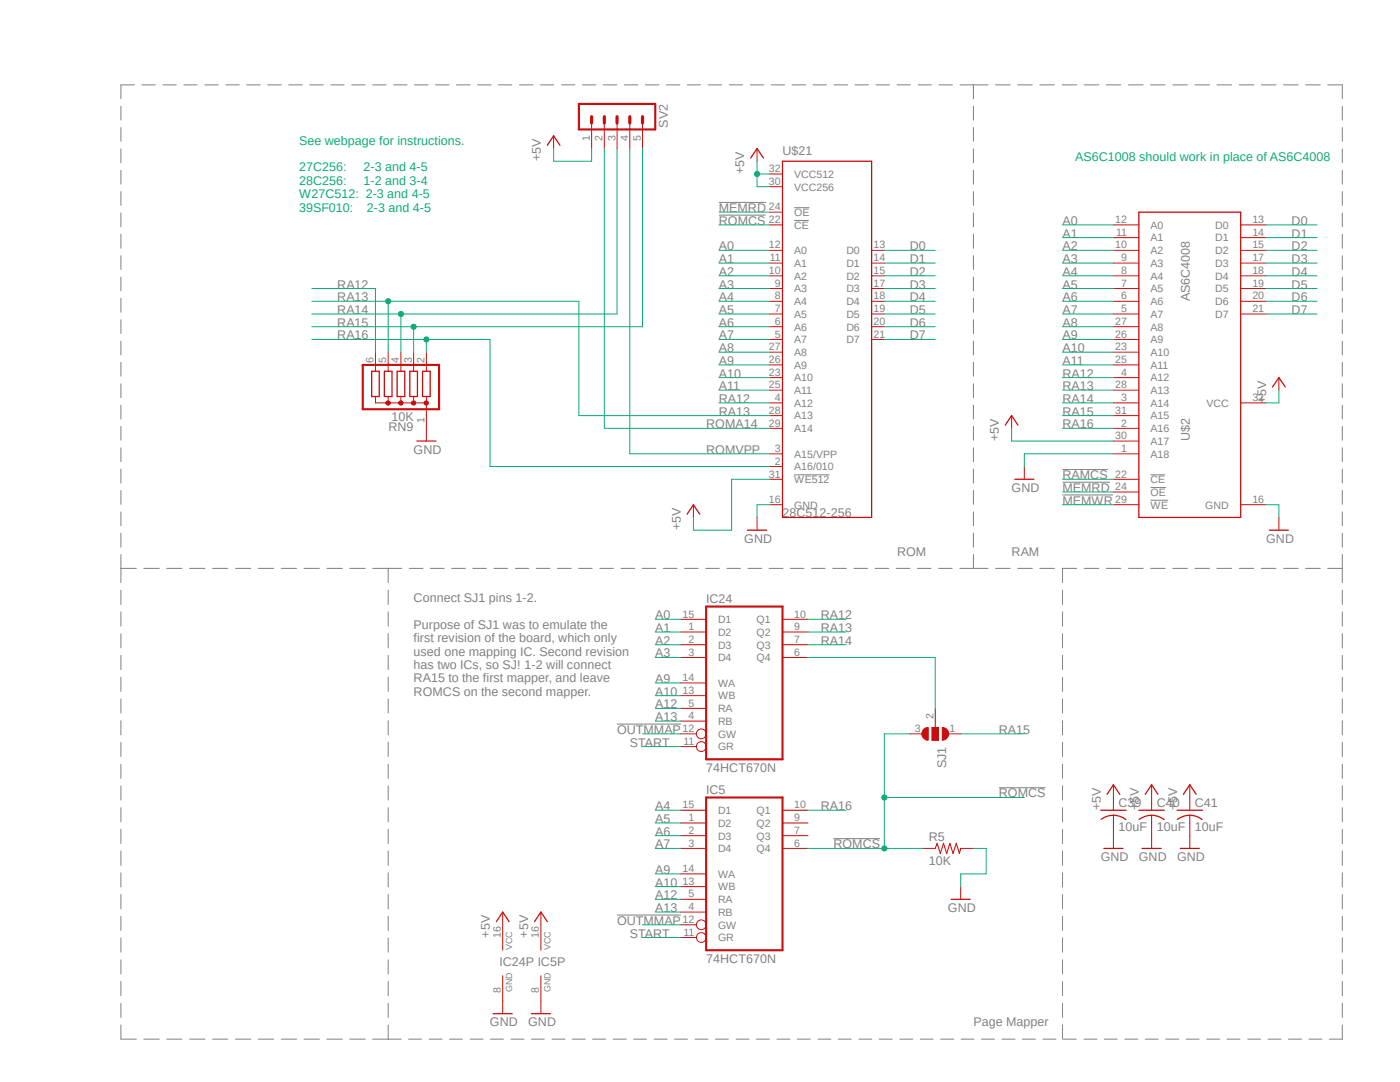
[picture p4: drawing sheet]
<svg xmlns="http://www.w3.org/2000/svg" width="279mm" height="216mm" viewBox="0 0 279 216" stroke-linecap="round" stroke-linejoin="round" font-family="sans-serif">
<path d="M24 16.8l244.1 190.7M268.1 16.8l-244.1 190.7" fill="none" stroke="#fff" stroke-width=".2"/>
<g fill="none" stroke="#808080" stroke-width=".2">
<path d="M26.8 16.9h-2.7v2.8M28.3 16.9h2.7M32.5 16.9h2.7M36.7 16.9h2.7M40.9 16.9h2.7M45.1 16.9h2.7M49.2 16.9h2.7M53.4 16.9h2.7M57.6 16.9h2.7M61.8 16.9h2.7M66 16.9h2.7M70.2 16.9h2.7"/>
<path d="M74.4 16.9h2.6M78.6 16.9h2.6M82.7 16.9h2.7M86.9 16.9h2.7M91.1 16.9h2.7M95.3 16.9h2.7M99.5 16.9h2.7M103.7 16.9h2.6M107.9 16.9h2.6M112.1 16.9h2.6M116.2 16.9h2.7M120.4 16.9h2.7"/>
<path d="M124.6 16.9h2.7M128.8 16.9h2.7M133 16.9h2.7M137.2 16.9h2.6M141.4 16.9h2.6M145.5 16.9h2.7M149.7 16.9h2.7M153.9 16.9h2.7M158.1 16.9h2.7M162.3 16.9h2.7M166.5 16.9h2.7M170.6 16.9h2.8"/>
<path d="M174.8 16.9h2.7M179 16.9h2.7M183.2 16.9h2.7M187.4 16.9h2.7M191.6 16.9h5.6M194.3 16.9v2.8M198.7 16.9h2.9M203.1 16.9h2.9M207.5 16.9h2.9M212 16.9h2.9M216.4 16.9h2.9M220.8 16.9h2.9"/>
<path d="M225.2 16.9h2.9M229.6 16.9h2.9M234.1 16.9h2.9M238.5 16.9h2.9M242.9 16.9h2.9M247.3 16.9h2.9M251.7 16.9h2.9M256.2 16.9h2.9M260.6 16.9h2.9M265 16.9h2.9v2.8M24.1 21.2v2.8M24.1 25.4v2.8"/>
<path d="M24.1 29.7v2.8M24.1 34v2.7M24.1 38.2v2.8M194.3 21.2v2.8M194.3 25.4v2.8M194.3 29.7v2.8M194.3 34v2.7M194.3 38.2v2.8M267.9 21.2v2.8M267.9 25.4v2.8M267.9 29.7v2.8M267.9 34v2.7"/>
<path d="M267.9 38.2v2.8M24.1 42.5v2.8M24.1 46.7v2.8M24.1 51v2.8M24.1 55.3v2.7M24.1 59.5v2.8M143.5 42.9h9.3M143.5 40.4h9.4M158.5 44h2.9M158.5 41.4h3M194.3 42.5v2.8M194.3 46.7v2.8"/>
<path d="M194.3 51v2.8M194.3 55.3v2.7M194.3 59.5v2.8M267.9 42.5v2.8M267.9 46.7v2.8M267.9 51v2.8M267.9 55.3v2.7M267.9 59.5v2.8M24.1 63.8v2.7M24.1 68.1v2.7M24.1 72.3v2.8M24.1 76.6v2.7"/>
<path d="M194.3 63.8v2.7M194.3 68.1v2.7M194.3 72.3v2.8M194.3 76.6v2.7M267.9 63.8v2.7M267.9 68.1v2.7M267.9 72.3v2.8M267.9 76.6v2.7M24.1 80.9v2.7M24.1 85.1v2.7M24.1 89.4v2.7M24.1 93.6v2.8"/>
<path d="M24.1 97.9v2.7M158.5 94.7h7.1M194.3 80.9v2.7M194.3 85.1v2.7M194.3 89.4v2.7M194.3 93.6v2.8M194.3 97.9v2.7M212 93.7h9.1M212 96.2h9.5M212 98.8h10.1M229.6 94.7h2.9M229.6 97.3h3.1"/>
<path d="M229.6 99.8h3.5M267.9 80.9v2.7M267.9 85.1v2.7M267.9 89.4v2.7M267.9 93.6v2.8M267.9 97.9v2.7M24.1 102.2v2.7M24.1 106.4v2.8M24.1 110.7v5.5M24.1 117.8v2.8M24.1 113.4h3.1M28.7 113.4h3.1"/>
<path d="M33.3 113.4h3M37.8 113.4h3.1M42.4 113.4h3.1M47 113.4h3M51.6 113.4h3M56.1 113.4h3.1M60.7 113.4h3.1M65.2 113.4h3.1M69.8 113.4h3.1M74.4 113.4h5.8M77.5 113.4v2.8M77.5 117.8v2.8"/>
<path d="M81.7 113.4h2.7M85.9 113.4h2.7M90.1 113.4h2.8M94.4 113.4h2.7M98.6 113.4h2.7M102.8 113.4h2.7M107 113.4h2.8M111.3 113.4h2.7M115.5 113.4h2.7M119.7 113.4h2.7M124 113.4h2.7M128.1 113.4h2.8"/>
<path d="M132.4 113.4h2.7M136.6 113.4h2.7M140.8 113.4h2.8M145.1 113.4h2.7M149.3 113.4h2.7M153.5 113.4h2.8M157.7 113.4h2.7M162 113.4h2.7M166.2 113.4h2.7M170.4 113.4h2.7M174.6 113.4h2.8M178.9 113.4h2.7"/>
<path d="M183.1 113.4h2.7M187.3 113.4h2.7M191.6 113.4h5.6M194.3 102.2v2.7M194.3 106.4v2.8M194.3 110.7v2.7M198.7 113.4h2.9M203.1 113.4h2.9M207.5 113.4h2.9M212 113.4h2.9M212 113.4v2.8M212 117.8v2.8"/>
<path d="M216.4 113.4h2.9M220.8 113.4h2.9M225.2 113.4h2.9M229.6 113.4h2.9M234.1 113.4h2.9M238.5 113.4h2.9M242.9 113.4h2.9M247.3 113.4h2.9M251.7 113.4h2.9M256.2 113.4h2.9M260.6 113.4h2.9M265 113.4h2.9"/>
<path d="M267.9 102.2v2.7M267.9 106.4v2.8M267.9 110.7v5.5M267.9 117.8v2.8M24.1 122.1v2.8M24.1 126.4v2.9M24.1 130.8v2.8M24.1 135.1v2.9M24.1 139.4v2.9M77.5 122.1v2.8M77.5 126.4v2.9M77.5 130.8v2.8"/>
<path d="M77.5 135.1v2.9M77.5 139.4v2.9M212 122.1v2.8M212 126.4v2.9M212 130.8v2.8M212 135.1v2.9M212 139.4v2.9M267.9 122.1v2.8M267.9 126.4v2.9M267.9 130.8v2.8M267.9 135.1v2.9M267.9 139.4v2.9"/>
<path d="M24.1 143.8v2.8M24.1 148.1v2.9M24.1 152.5v2.8M24.1 156.8v2.8M77.5 143.8v2.8M77.5 148.1v2.9M77.5 152.5v2.8M77.5 156.8v2.8M123.1 144.5h12.8M199.3 157.2h9.4M212 143.8v2.8M212 148.1v2.9"/>
<path d="M212 152.5v2.8M212 156.8v2.8M267.9 143.8v2.8M267.9 148.1v2.9M267.9 152.5v2.8M267.9 156.8v2.8M24.1 161.2v2.8M24.1 165.5v2.8M24.1 169.8v2.9M24.1 174.2v2.8M24.1 178.5v2.9M77.5 161.2v2.8"/>
<path d="M77.5 165.5v2.8M77.5 169.8v2.9M77.5 174.2v2.8M77.5 178.5v2.9M166.3 167.3h9.3M212 161.2v2.8M212 165.5v2.8M212 169.8v2.9M212 174.2v2.8M212 178.5v2.9M267.9 161.2v2.8M267.9 165.5v2.8"/>
<path d="M267.9 169.8v2.9M267.9 174.2v2.8M267.9 178.5v2.9M24.1 182.8v2.9M24.1 187.2v2.8M24.1 191.5v2.9M24.1 195.8v2.9M77.5 182.8v2.9M77.5 187.2v2.8M77.5 191.5v2.9M77.5 195.8v2.9M123.1 182.6h12.8"/>
<path d="M212 182.8v2.9M212 187.2v2.8M212 191.5v2.9M212 195.8v2.9M267.9 182.8v2.9M267.9 187.2v2.8M267.9 191.5v2.9M267.9 195.8v2.9M24.1 204.5v2.8h3.1M24.1 200.2v2.8M28.7 207.3h3.1M33.3 207.3h3"/>
<path d="M37.8 207.3h3.1M42.4 207.3h3.1M47 207.3h3M51.6 207.3h3M56.1 207.3h3.1M60.7 207.3h3.1M65.2 207.3h3.1M69.8 207.3h3.1M74.4 207.3h5.7M77.5 200.2v2.8M77.5 204.5v2.8M81.5 207.3h2.6"/>
<path d="M85.6 207.3h2.6M89.7 207.3h2.6M93.8 207.3h2.6M97.9 207.3h2.6M102 207.3h2.6M106 207.3h2.6M110.2 207.3h2.5M114.2 207.3h2.6M118.3 207.3h2.6M122.4 207.3h2.6M126.4 207.3h2.6M130.6 207.3h2.5"/>
<path d="M134.6 207.3h2.6M138.7 207.3h2.6M142.8 207.3h2.6M146.9 207.3h2.6M151 207.3h2.5M155.1 207.3h2.5M159.1 207.3h2.6M163.2 207.3h2.6M167.3 207.3h2.6M171.4 207.3h2.6M175.5 207.3h2.6M179.6 207.3h2.6"/>
<path d="M183.6 207.3h2.6M187.7 207.3h2.6M191.8 207.3h2.6M195.9 207.3h2.6M200 207.3h2.6M204 207.3h2.6M208.2 207.3h2.5M212 200.2v2.8M212 204.5v2.8M212.2 207.3h2.6M216.3 207.3h2.6M220.4 207.3h2.6"/>
<path d="M224.5 207.3h2.6M228.6 207.3h2.5M232.7 207.3h2.5M236.7 207.3h2.6M240.8 207.3h2.6M244.9 207.3h2.6M249 207.3h2.6M253.1 207.3h2.6M257.1 207.3h2.7M261.2 207.3h2.6M267.9 204.5v2.8h-2.6M267.9 200.2v2.8"/>
</g>
<g fill="none" stroke="#c90d0c" stroke-width=".2">
<path d="M110.5 27.1v2.5M118.1 24.6v5M120.6 24.6v5M123.1 24.6v5M125.7 24.6v5M128.2 24.6v5M151.1 29.6v2.6M153.6 34.7h2.6M153.6 37.3h2.6M153.6 44.9h2.6M153.6 50h2.6M153.6 52.5h2.6"/>
<path d="M153.6 55h2.6M153.6 57.6h2.6M153.6 42.3h2.6M173.9 50h2.6M173.9 52.5h2.6M173.9 55h2.6M173.9 57.6h2.6M222.2 44.9h5.1M222.2 47.4h5.1M222.2 50h5.1M222.2 52.5h5.1M222.2 55h5.1"/>
<path d="M222.2 57.6h5.1M247.6 44.9h5.1M247.6 47.4h5.1M247.6 50h5.1M247.6 52.5h5.1M247.6 55h5.1M247.6 57.6h5.1M74.9 79.1v1.3h10.2M74.9 72.8v1.3M77.5 72.8v1.3M77.5 79.1v1.3M80 72.8v1.3"/>
<path d="M80 79.1v1.3M82.5 72.8v1.3M82.5 79.1v1.3M85.1 72.8v1.3M85.1 79.1v3.8M153.6 60.1h2.6M153.6 62.7h2.6M153.6 65.2h2.6M153.6 67.7h2.6M153.6 70.3h2.6M153.6 72.8h2.6M153.6 75.4h2.6"/>
<path d="M153.6 77.9h2.6M173.9 60.1h2.6M173.9 62.7h2.6M173.9 65.2h2.6M173.9 67.7h2.6M222.2 60.1h5.1M222.2 62.7h5.1M222.2 65.2h5.1M222.2 67.7h5.1M222.2 70.3h5.1M222.2 72.8h5.1M222.2 75.4h5.1"/>
<path d="M222.2 77.9h5.1M247.6 60.1h5.1M247.6 62.7h5.1M255.2 75.4v2.5M85.1 85.5v2.5M153.6 80.4h2.6M153.6 82.9h2.6M153.6 85.5h2.6M153.6 90.6h2.6M153.6 95.6h2.6M153.6 93.1h2.6M201.9 82.9v2.6"/>
<path d="M204.4 93.1v2.5M222.2 80.4h5.1M222.2 82.9h5.1M222.2 85.5h5.1M222.2 88h5.1M222.2 90.6h5.1M222.2 95.6h5.1M222.2 98.2h5.1M247.6 80.4h5.1M151.1 103.3v2.5M153.6 100.7h2.6M222.2 100.7h5.1"/>
<path d="M247.6 100.7h5.1M255.2 103.3v2.5M135.8 126.1h5.1M135.8 128.7h5.1M135.8 131.2h5.1M135.8 123.6h5.1M135.8 138.8h5.1M135.8 136.3h5.1M156.2 126.1h5M156.2 128.7h5M156.2 131.2h5M156.2 123.6h5"/>
<path d="M135.8 143.9h5.1M135.8 141.4h5.1M135.8 149h3.2M135.8 146.4h3.2M222.2 156.6v5.1M229.8 156.6v5.1M237.4 156.6v5.1M222.2 162.7v6.6M229.8 162.7v6.6M237.4 162.7v6.6"/>
<circle cx="140" cy="149" r=".98"/>
<circle cx="140" cy="146.4" r=".98"/>
</g>
<g fill="none" stroke="#c90d0c" stroke-width=".25">
<path d="M109.2 29l1.3-1.9 1.3 1.9M149.8 31.5l1.3-1.9 1.3 1.9M156.2 32.2h17.7v71.1h-17.7zM227.3 42.3h20.3v61h-20.3zM74.2 74.1h1.5v5h-1.5zM76.7 74.1h1.5v5h-1.5zM79.2 74.1h1.6v5h-1.6zM81.8 74.1h1.5v5h-1.5zM84.3 74.1h1.6v5h-1.6zM254 77.2l1.2-1.8 1.3 1.8M83.2 88h3.8M200.6 84.8l1.3-1.9 1.3 1.9"/>
<path d="M202.5 95.6h3.8M149.2 105.8h3.8M253.3 105.8h3.8M220.9 158.5l1.3-1.9 1.3 1.9M228.6 158.5l1.2-1.9 1.3 1.9M236.2 158.5l1.2-1.9 1.3 1.9M219.7 161.7h5M220.3 169.3h3.8M222.2 162.6a4.5 4.5 0 0 1 2.5 .9M222.2 162.7a4.1 4.1 0 0 0-2.4 .8M227.3 161.7h5.1M227.9 169.3h3.8"/>
<path d="M229.8 162.6a4.5 4.5 0 0 1 2.5 .9M229.8 162.7a4.4 4.4 0 0 0-2.5 .8M234.9 161.7h5.1M235.5 169.3h3.9M237.4 162.6a4.2 4.2 0 0 1 2.5 .9M237.4 162.7a4.4 4.4 0 0 0-2.5 .8"/>
</g>
<path d="M115.5 20.7h15.3v5.1h-15.3zM72.4 72.8h15.2v8.9h-15.2zM140.9 121h15.3v30.5h-15.3z" fill="none" stroke="#c90d0c" stroke-width=".42"/>
<path d="M118.1 23.3v1.3M120.6 23.3v1.3M123.1 23.3v1.3M125.7 23.3v1.3M128.2 23.3v1.3" fill="none" stroke="#c90d0c" stroke-width=".63"/>
<path d="M77.1 80.1l.4-.1 .3 .1 .1 .3-.1 .3-.3 .2-.4-.2-.1-.3h.5h-.5z" fill-rule="evenodd" fill="#c90d0c"/>
<path d="M77.1 80.1l.4-.1 .3 .1 .1 .3-.1 .3-.3 .2-.4-.2-.1-.3h.5h-.5z" fill="none" stroke="#c90d0c" stroke-width=".2"/>
<path d="M79.7 80.1l.3-.1 .3 .1 .2 .3-.2 .3-.3 .2-.3-.2-.2-.3h.6h-.6z" fill-rule="evenodd" fill="#c90d0c"/>
<path d="M79.7 80.1l.3-.1 .3 .1 .2 .3-.2 .3-.3 .2-.3-.2-.2-.3h.6h-.6z" fill="none" stroke="#c90d0c" stroke-width=".2"/>
<path d="M82.2 80.1l.3-.1 .3 .1 .2 .3-.2 .3-.3 .2-.3-.2-.1-.3h.5h-.5z" fill-rule="evenodd" fill="#c90d0c"/>
<path d="M82.2 80.1l.3-.1 .3 .1 .2 .3-.2 .3-.3 .2-.3-.2-.1-.3h.5h-.5z" fill="none" stroke="#c90d0c" stroke-width=".2"/>
<path d="M84.8 80.1l.3-.1 .3 .1 .1 .3-.1 .3-.3 .2-.3-.2-.2-.3h.5h-.5z" fill-rule="evenodd" fill="#c90d0c"/>
<g fill="none" stroke="#c90d0c" stroke-width=".2">
<path d="M74.9 70.3v2.5M77.5 70.3v2.5M80 70.3v2.5M82.5 70.3v2.5M85.1 70.3v2.5M84.8 80.1l.3-.1 .3 .1 .1 .3-.1 .3-.3 .2-.3-.2-.2-.3h.5h-.5zM85.1 82.9v2.6M138.4 100.7v2.6M135.8 169.3h5.1M135.8 164.2h5.1M135.8 166.8h5.1M135.8 179.5h5.1"/>
<path d="M135.8 161.7h5.1M135.8 176.9h5.1M135.8 174.4h5.1M156.2 169.3h5M156.2 164.2h5M156.2 166.8h5M156.2 161.7h5M184.1 169.3h2.5M191.7 169.3h2.6M191.7 176.9v2.6M100.3 182v7.6M100.3 194.7v7.6"/>
<path d="M107.9 182v7.6M107.9 194.7v7.6M135.8 182h5.1M135.8 187.1h3.2M135.8 184.5h3.2"/>
<circle cx="140" cy="187.1" r=".98"/>
<circle cx="140" cy="184.5" r=".98"/>
</g>
<path d="M186.6 169.3l.4-1 .7 2 .6-2 .6 2 .7-2 .6 2 .6-2 .7 2 .2-1" fill="none" stroke="#c90d0c" stroke-width=".21"/>
<path d="M137.1 102.6l1.3-1.9 1.3 1.9M189.8 179.5h3.8M99.1 183.9l1.2-1.9 1.3 1.9M106.7 183.9l1.2-1.9 1.3 1.9M98.4 202.3h3.8M106 202.3h3.9" fill="none" stroke="#c90d0c" stroke-width=".25"/>
<path d="M140.9 159.1h15.3v30.5h-15.3z" fill="none" stroke="#c90d0c" stroke-width=".42"/>
<path d="M184.4 145.5l.9-.3v2.5a1.27 1.27 0 0 1-1.2-.8 1.27 1.27 0 0 1 .3-1.4z" fill-rule="evenodd" fill="#c90d0c"/>
<path d="M184.4 145.5l.9-.3v2.5a1.27 1.27 0 0 1-1.2-.8 1.27 1.27 0 0 1 .3-1.4z" fill="none" stroke="#c90d0c" stroke-width=".2"/>
<path d="M188 145.2a1.27 1.27 0 0 1 1.3 1.2 1.27 1.27 0 0 1-1.3 1.3z" fill-rule="evenodd" fill="#c90d0c"/>
<path d="M186 145.2h1.3v2.5h-1.3zM186.6 143.9v1.3M188 145.2a1.27 1.27 0 0 1 1.3 1.2 1.27 1.27 0 0 1-1.3 1.3z" fill="none" stroke="#c90d0c" stroke-width=".2"/>
<path d="M186 145.2h1.3v2.5h-1.3z" fill-rule="evenodd" fill="#c90d0c"/>
<path d="M181.6 146.4h2.5M186 145.2h1.3v2.5h-1.3zM186.6 141.4v2.5M189.2 146.4h2.5" fill="none" stroke="#c90d0c" stroke-width=".2"/>
<g fill="none" stroke="#0dab76" stroke-width=".2">
<path d="M120.6 29.6v55.9h33M125.7 29.6v61h27.9M151.1 34.7h2.5M151.1 32.2v5.1h2.5M143.5 50h10.1M143.5 52.5h10.1M143.5 55h10.1M143.5 57.6h10.1M176.5 50h10.1M176.5 52.5h10.1M176.5 55h10.1M176.5 57.6h10.1"/>
<path d="M212 44.9h10.2M212 50h10.2M212 47.4h10.2M212 52.5h10.2M212 55h10.2M212 57.6h10.2M252.7 44.9h10.1M252.7 50h10.1M252.7 47.4h10.1M252.7 52.5h10.1M252.7 55h10.1M252.7 57.6h10.1"/>
<path d="M143.5 60.1h10.1M143.5 62.7h10.1M143.5 65.2h10.1M143.5 67.7h10.1M143.5 70.3h10.1M143.5 72.8h10.1M143.5 75.4h10.1M143.5 77.9h10.1M176.5 60.1h10.1M176.5 62.7h10.1M176.5 65.2h10.1M176.5 67.7h10.1"/>
<path d="M212 60.1h10.2M212 62.7h10.2M212 65.2h10.2M212 67.7h10.2M212 70.3h10.2M212 72.8h10.2M252.7 60.1h10.1M252.7 62.7h10.1M255.2 77.9v2.5h-2.5M201.9 85.5v2.5h20.3M212 95.6h10.2M130.8 123.6h5"/>
<path d="M130.8 126.1h5M130.8 128.7h5M130.8 131.2h5M130.8 136.3h5M130.8 138.8h5M130.8 141.4h5M130.8 161.7h5M130.8 164.2h5M130.8 166.8h5M130.8 169.3h5M130.8 174.4h5M130.8 176.9h5"/>
<path d="M130.8 179.5h5"/>
</g>
<circle cx="151.1" cy="34.7" r=".51" fill="#0dab76"/>
<g fill="none" stroke="#0dab76" stroke-width=".2">
<path d="M110.5 29.6v2.6h7.6v-2.6M143.5 44.9h10.1M153.6 95.6h-7.6v10.2h-7.6v-2.5M222.2 90.6h-17.8v2.5M153.6 100.7h-2.5v2.6M252.7 100.7h2.5v2.6M176.5 159.1v10.2M161.2 169.3h22.9M194.3 169.3h2.5v5.1h-5.1v2.5"/>
<circle cx="151.1" cy="34.7" r=".51"/>
</g>
<circle cx="176.5" cy="169.3" r=".51" fill="#0dab76"/>
<g fill="none" stroke="#0dab76" stroke-width=".2">
<path d="M181.6 146.4h-5.1v12.7h27.9"/>
<circle cx="176.5" cy="169.3" r=".51"/>
</g>
<circle cx="176.5" cy="159.1" r=".51" fill="#0dab76"/>
<g fill="none" stroke="#0dab76" stroke-width=".2">
<path d="M62.2 67.7h35.6v25.4h55.8M85.1 67.7v2.6"/>
<circle cx="176.5" cy="159.1" r=".51"/>
</g>
<circle cx="85.1" cy="67.7" r=".51" fill="#0dab76"/>
<g fill="none" stroke="#0dab76" stroke-width=".2">
<path d="M143.5 42.3h10.1M62.2 60.1h53.3v22.8h38.1M77.5 60.1v10.2M212 85.5h10.2M212 98.2h10.2M212 100.7h10.2M161.2 161.7h7.7"/>
<circle cx="85.1" cy="67.7" r=".51"/>
</g>
<circle cx="77.5" cy="60.1" r=".51" fill="#0dab76"/>
<g fill="none" stroke="#0dab76" stroke-width=".2">
<path d="M123.1 29.6v33.1h-60.9M80 62.7v7.6M212 77.9h10.2M212 80.4h10.2M161.2 126.1h7.7"/>
<circle cx="77.5" cy="60.1" r=".51"/>
</g>
<circle cx="80" cy="62.7" r=".51" fill="#0dab76"/>
<g fill="none" stroke="#0dab76" stroke-width=".2">
<path d="M128.2 29.6v35.6h-66M82.5 65.2v5.1M212 82.9h10.2M161.2 128.7h7.7"/>
<circle cx="80" cy="62.7" r=".51"/>
</g>
<circle cx="82.5" cy="65.2" r=".51" fill="#0dab76"/>
<g fill="none" stroke="#0dab76" stroke-width=".2">
<path d="M62.2 57.6h12.7v12.7M212 75.4h10.2M143.5 80.4h10.1M161.2 123.6h7.7M161.2 131.2h25.4v10.2M128.2 146.4h7.6M128.2 149h7.6M130.8 143.9h5M191.7 146.4h12.7M128.2 184.5h7.6M128.2 187.1h7.6M130.8 182h5"/>
<circle cx="82.5" cy="65.2" r=".51"/>
</g>
<g font-size="2.5" fill="#0dab76">
<text x="59.7" y="28.9">See webpage for instructions.</text>
<text x="59.7" y="34.2">27C256:</text>
<text x="72.6" y="34.2">2-3 and 4-5</text>
<text x="214.6" y="32.2">AS6C1008 should work in place of AS6C4008</text>
<text x="59.7" y="36.9">28C256:</text>
<text x="59.7" y="39.5">W27C512: 2-3 and 4-5</text>
<text x="72.6" y="36.9">1-2 and 3-4</text>
<text x="59.7" y="42.2">39SF010:</text>
<text x="73.2" y="42.2">2-3 and 4-5</text>
</g>
<g font-size="2.5" fill="#808080">
<text x="133.3" y="25.4" transform="rotate(-90 133.3 25.4)">SV2</text>
<text x="107.9" y="32.2" transform="rotate(-90 107.9 32.2)">+5V</text>
<text x="148.5" y="34.7" transform="rotate(-90 148.5 34.7)">+5V</text>
<text x="156.2" y="30.9">U$21</text>
<text x="143.5" y="44.9">ROMCS</text>
<text x="143.5" y="42.3">MEMRD</text>
<text x="212" y="44.9">A0</text>
<text x="212" y="47.4">A1</text>
<text x="257.8" y="44.9">D0</text>
<text x="257.8" y="47.4">D1</text>
<text x="143.5" y="50">A0</text>
<text x="143.5" y="52.5">A1</text>
<text x="181.6" y="50">D0</text>
<text x="181.6" y="52.5">D1</text>
<text x="212" y="50">A2</text>
<text x="212" y="52.5">A3</text>
<text x="257.8" y="50">D2</text>
<text x="257.8" y="52.5">D3</text>
<text x="67.3" y="57.6">RA12</text>
<text x="143.5" y="55">A2</text>
<text x="143.5" y="57.6">A3</text>
<text x="181.6" y="55">D2</text>
<text x="181.6" y="57.6">D3</text>
<text x="212" y="55">A4</text>
<text x="212" y="57.6">A5</text>
<text x="257.8" y="55">D4</text>
<text x="257.8" y="57.6">D5</text>
<text x="67.3" y="60.1">RA13</text>
<text x="67.3" y="62.7">RA14</text>
<text x="67.3" y="65.2">RA15</text>
<text x="143.5" y="60.1">A4</text>
<text x="143.5" y="62.7">A5</text>
<text x="143.5" y="65.2">A6</text>
<text x="181.6" y="60.1">D4</text>
<text x="181.6" y="62.7">D5</text>
<text x="181.6" y="65.2">D6</text>
<text x="212" y="60.1">A6</text>
<text x="212" y="62.7">A7</text>
<text x="212" y="65.2">A8</text>
<text x="237.4" y="60.1" transform="rotate(-90 237.4 60.1)">AS6C4008</text>
<text x="257.8" y="60.1">D6</text>
<text x="257.8" y="62.7">D7</text>
<text x="67.3" y="67.7">RA16</text>
<text x="143.5" y="67.7">A7</text>
<text x="143.5" y="70.3">A8</text>
<text x="181.6" y="67.7">D7</text>
<text x="212" y="67.7">A9</text>
<text x="212" y="70.3">A10</text>
<text x="143.5" y="72.8">A9</text>
<text x="143.5" y="75.4">A10</text>
<text x="143.5" y="77.9">A11</text>
<text x="212" y="77.9">RA13</text>
<text x="212" y="72.8">A11</text>
<text x="212" y="75.4">RA12</text>
<text x="143.5" y="82.9">RA13</text>
<text x="143.5" y="80.4">RA12</text>
<text x="212" y="80.4">RA14</text>
<text x="212" y="82.9">RA15</text>
<text x="252.7" y="80.4" transform="rotate(-90 252.7 80.4)">+5V</text>
<text x="77.5" y="86">RN9</text>
<text x="78.1" y="84.1">10K</text>
<text x="140.9" y="85.5">ROMA14</text>
<text x="199.3" y="88" transform="rotate(-90 199.3 88)">+5V</text>
<text x="212" y="85.5">RA16</text>
<text x="237.4" y="88" transform="rotate(-90 237.4 88)">U$2</text>
<text x="82.5" y="90.6">GND</text>
<text x="140.9" y="90.6">ROMVPP</text>
<text x="212" y="95.6">RAMCS</text>
<text x="201.9" y="98.2">GND</text>
<text x="212" y="98.2">MEMRD</text>
<text x="212" y="100.7">MEMWR</text>
<text x="135.8" y="105.8" transform="rotate(-90 135.8 105.8)">+5V</text>
<text x="156.2" y="103.3">28C512-256</text>
<text x="148.5" y="108.3">GND</text>
<text x="179" y="110.9">ROM</text>
<text x="201.9" y="110.9">RAM</text>
<text x="252.7" y="108.3">GND</text>
<text x="82.5" y="120.1">Connect SJ1 pins 1-2.</text>
<text x="82.5" y="125.5">Purpose of SJ1 was to emulate the</text>
<text x="130.8" y="123.6">A0</text>
<text x="140.9" y="120.4">IC24</text>
<text x="163.8" y="123.6">RA12</text>
<text x="82.5" y="128.1">first revision of the board, which only</text>
<text x="82.5" y="130.8">used one mapping IC. Second revision</text>
<text x="130.8" y="126.1">A1</text>
<text x="130.8" y="128.7">A2</text>
<text x="130.8" y="131.2">A3</text>
<text x="163.8" y="126.1">RA13</text>
<text x="163.8" y="128.7">RA14</text>
<text x="82.5" y="133.5">has two ICs, so SJ! 1-2 will connect</text>
<text x="82.5" y="136.1">RA15 to the first mapper, and leave</text>
<text x="130.8" y="136.3">A9</text>
<text x="82.5" y="138.8">ROMCS on the second mapper.</text>
<text x="130.8" y="143.9">A13</text>
<text x="130.8" y="138.8">A10</text>
<text x="130.8" y="141.4">A12</text>
<text x="123.1" y="146.4">OUTMMAP</text>
<text x="125.7" y="149">START</text>
<text x="199.3" y="146.4">RA15</text>
<text x="140.9" y="154.1">74HCT670N</text>
<text x="188.8" y="153.3" transform="rotate(-90 188.8 153.3)">SJ1</text>
<text x="130.8" y="161.7">A4</text>
<text x="140.9" y="158.5">IC5</text>
<text x="163.8" y="161.7">RA16</text>
<text x="199.3" y="159.1">ROMCS</text>
<text x="219.7" y="161.7" transform="rotate(-90 219.7 161.7)">+5V</text>
<text x="223.2" y="161">C39</text>
<text x="227.3" y="161.7" transform="rotate(-90 227.3 161.7)">+5V</text>
<text x="230.8" y="161">C40</text>
<text x="234.9" y="161.7" transform="rotate(-90 234.9 161.7)">+5V</text>
<text x="238.5" y="161">C41</text>
<text x="130.8" y="164.2">A5</text>
<text x="130.8" y="166.8">A6</text>
<text x="185.4" y="167.8">R5</text>
<text x="223.2" y="165.9">10uF</text>
<text x="230.8" y="165.9">10uF</text>
<text x="238.5" y="165.9">10uF</text>
<text x="130.8" y="169.3">A7</text>
<text x="166.3" y="169.3">ROMCS</text>
<text x="185.4" y="172.6">10K</text>
<text x="219.7" y="171.8">GND</text>
<text x="227.3" y="171.8">GND</text>
<text x="234.9" y="171.8">GND</text>
<text x="130.8" y="174.4">A9</text>
<text x="130.8" y="176.9">A10</text>
<text x="130.8" y="179.5">A12</text>
<text x="123.1" y="184.5">OUTMMAP</text>
<text x="130.8" y="182">A13</text>
<text x="189.2" y="182">GND</text>
<text x="97.8" y="187.1" transform="rotate(-90 97.8 187.1)">+5V</text>
<text x="105.4" y="187.1" transform="rotate(-90 105.4 187.1)">+5V</text>
<text x="125.7" y="187.1">START</text>
<text x="99.7" y="192.8">IC24P IC5P</text>
<text x="140.9" y="192.2">74HCT670N</text>
<text x="97.8" y="204.8">GND</text>
<text x="105.4" y="204.8">GND</text>
<text x="194.3" y="204.8">Page Mapper</text>
</g>
<g font-size="2.1" fill="#808080">
<text x="117.7" y="28.1" transform="rotate(-90 117.7 28.1)">1</text>
<text x="120.3" y="28.1" transform="rotate(-90 120.3 28.1)">2</text>
<text x="122.8" y="28.1" transform="rotate(-90 122.8 28.1)">3</text>
<text x="125.3" y="28.1" transform="rotate(-90 125.3 28.1)">4</text>
<text x="127.9" y="28.1" transform="rotate(-90 127.9 28.1)">5</text>
<text x="153.5" y="34.3">32</text>
<text x="158.5" y="35.5">VCC512</text>
<text x="153.5" y="42">24</text>
<text x="153.5" y="36.9">30</text>
<text x="158.5" y="38">VCC256</text>
<text x="153.5" y="44.5">22</text>
<text x="158.5" y="45.6">CE</text>
<text x="158.5" y="43.1">OE</text>
<text x="222.6" y="44.5">12</text>
<text x="222.8" y="47">11</text>
<text x="229.6" y="45.6">A0</text>
<text x="242.5" y="45.6">D0</text>
<text x="249.9" y="44.5">13</text>
<text x="249.9" y="47">14</text>
<text x="153.5" y="49.6">12</text>
<text x="153.6" y="52.1">11</text>
<text x="158.5" y="50.7">A0</text>
<text x="158.5" y="53.3">A1</text>
<text x="168.9" y="50.7">D0</text>
<text x="168.9" y="53.3">D1</text>
<text x="174.3" y="49.6">13</text>
<text x="174.3" y="52.1">14</text>
<text x="222.6" y="49.6">10</text>
<text x="223.8" y="52.1">9</text>
<text x="229.6" y="48.2">A1</text>
<text x="229.6" y="50.7">A2</text>
<text x="229.6" y="53.3">A3</text>
<text x="242.5" y="48.2">D1</text>
<text x="242.5" y="50.7">D2</text>
<text x="242.5" y="53.3">D3</text>
<text x="249.9" y="49.6">15</text>
<text x="249.9" y="52.1">17</text>
<text x="153.5" y="54.7">10</text>
<text x="154.6" y="57.2">9</text>
<text x="154.6" y="59.7">8</text>
<text x="158.5" y="55.8">A2</text>
<text x="158.5" y="58.3">A3</text>
<text x="168.9" y="55.8">D2</text>
<text x="168.9" y="58.3">D3</text>
<text x="174.3" y="54.7">15</text>
<text x="174.3" y="57.2">17</text>
<text x="174.3" y="59.7">18</text>
<text x="223.8" y="54.7">8</text>
<text x="223.8" y="57.2">7</text>
<text x="223.8" y="59.7">6</text>
<text x="229.6" y="55.8">A4</text>
<text x="229.6" y="58.3">A5</text>
<text x="242.5" y="55.8">D4</text>
<text x="242.5" y="58.3">D5</text>
<text x="249.9" y="54.7">18</text>
<text x="249.9" y="57.2">19</text>
<text x="249.9" y="59.7">20</text>
<text x="154.6" y="62.3">7</text>
<text x="154.6" y="64.8">6</text>
<text x="158.5" y="60.9">A4</text>
<text x="158.5" y="63.4">A5</text>
<text x="158.5" y="66">A6</text>
<text x="168.9" y="60.9">D4</text>
<text x="168.9" y="63.4">D5</text>
<text x="168.9" y="66">D6</text>
<text x="174.3" y="62.3">19</text>
<text x="174.3" y="64.8">20</text>
<text x="222.6" y="64.8">27</text>
<text x="223.8" y="62.3">5</text>
<text x="229.6" y="60.9">A6</text>
<text x="229.6" y="63.4">A7</text>
<text x="229.6" y="66">A8</text>
<text x="242.5" y="60.9">D6</text>
<text x="242.5" y="63.4">D7</text>
<text x="249.9" y="62.3">21</text>
<text x="153.5" y="69.9">27</text>
<text x="154.6" y="67.4">5</text>
<text x="158.5" y="68.5">A7</text>
<text x="158.5" y="71">A8</text>
<text x="168.9" y="68.5">D7</text>
<text x="174.3" y="67.4">21</text>
<text x="222.6" y="67.4">26</text>
<text x="222.6" y="69.9">23</text>
<text x="229.6" y="68.5">A9</text>
<text x="229.6" y="71">A10</text>
<text x="74.5" y="72.4" transform="rotate(-90 74.5 72.4)">6</text>
<text x="77.1" y="72.4" transform="rotate(-90 77.1 72.4)">5</text>
<text x="79.6" y="72.4" transform="rotate(-90 79.6 72.4)">4</text>
<text x="82.2" y="72.4" transform="rotate(-90 82.2 72.4)">3</text>
<text x="84.7" y="72.4" transform="rotate(-90 84.7 72.4)">2</text>
<text x="153.5" y="72.4">26</text>
<text x="153.5" y="75">23</text>
<text x="153.5" y="77.5">25</text>
<text x="158.5" y="73.6">A9</text>
<text x="158.5" y="76.1">A10</text>
<text x="222.6" y="72.4">25</text>
<text x="222.6" y="77.5">28</text>
<text x="223.8" y="75">4</text>
<text x="229.6" y="73.6">A11</text>
<text x="229.6" y="76.1">A12</text>
<text x="153.5" y="82.6">28</text>
<text x="154.6" y="80.1">4</text>
<text x="158.5" y="78.7">A11</text>
<text x="158.5" y="81.2">A12</text>
<text x="158.5" y="83.7">A13</text>
<text x="222.6" y="82.6">31</text>
<text x="223.8" y="80.1">3</text>
<text x="229.6" y="78.7">A13</text>
<text x="229.6" y="81.2">A14</text>
<text x="229.6" y="83.7">A15</text>
<text x="240.8" y="81.2">VCC</text>
<text x="249.9" y="80.1">32</text>
<text x="84.7" y="84.5" transform="rotate(-90 84.7 84.5)">1</text>
<text x="153.5" y="85.1">29</text>
<text x="158.5" y="86.2">A14</text>
<text x="222.6" y="87.7">30</text>
<text x="223.8" y="85.1">2</text>
<text x="229.6" y="86.2">A16</text>
<text x="229.6" y="88.8">A17</text>
<text x="153.5" y="95.3">31</text>
<text x="154.6" y="90.2">3</text>
<text x="154.6" y="92.8">2</text>
<text x="158.5" y="91.3">A15/VPP</text>
<text x="158.5" y="93.9">A16/010</text>
<text x="222.6" y="95.3">22</text>
<text x="223.8" y="90.2">1</text>
<text x="229.6" y="91.3">A18</text>
<text x="153.5" y="100.4">16</text>
<text x="158.5" y="101.5">GND</text>
<text x="158.5" y="96.4">WE512</text>
<text x="222.6" y="97.8">24</text>
<text x="222.6" y="100.4">29</text>
<text x="229.6" y="96.4">CE</text>
<text x="229.6" y="98.9">OE</text>
<text x="229.6" y="101.5">WE</text>
<text x="240.5" y="101.5">GND</text>
<text x="249.9" y="100.4">16</text>
<text x="136.2" y="123.2">15</text>
<text x="137.4" y="125.8">1</text>
<text x="143.3" y="124.3">D1</text>
<text x="151" y="124.3">Q1</text>
<text x="158.5" y="125.8">9</text>
<text x="158.5" y="123.2">10</text>
<text x="137.4" y="128.3">2</text>
<text x="137.4" y="130.9">3</text>
<text x="143.3" y="126.9">D2</text>
<text x="143.3" y="129.4">D3</text>
<text x="143.3" y="132">D4</text>
<text x="151" y="132">Q4</text>
<text x="151" y="129.4">Q3</text>
<text x="151" y="126.9">Q2</text>
<text x="158.5" y="130.9">6</text>
<text x="158.5" y="128.3">7</text>
<text x="136.2" y="135.9">14</text>
<text x="143.3" y="137">WA</text>
<text x="136.2" y="138.5">13</text>
<text x="137.4" y="143.6">4</text>
<text x="137.4" y="141">5</text>
<text x="143.3" y="142.1">RA</text>
<text x="143.3" y="139.6">WB</text>
<text x="186.3" y="143.6" transform="rotate(-90 186.3 143.6)">2</text>
<text x="136.2" y="146.1">12</text>
<text x="136.4" y="148.6">11</text>
<text x="143.3" y="149.7">GR</text>
<text x="143.3" y="147.2">GW</text>
<text x="143.3" y="144.7">RB</text>
<text x="182.6" y="146.1">3</text>
<text x="189.5" y="146.1">1</text>
<text x="136.2" y="161.3">15</text>
<text x="158.5" y="161.3">10</text>
<text x="137.4" y="163.8">1</text>
<text x="137.4" y="166.4">2</text>
<text x="143.3" y="165">D2</text>
<text x="143.3" y="167.5">D3</text>
<text x="143.3" y="162.4">D1</text>
<text x="151" y="167.5">Q3</text>
<text x="151" y="165">Q2</text>
<text x="151" y="162.4">Q1</text>
<text x="158.5" y="166.4">7</text>
<text x="158.5" y="163.8">9</text>
<text x="136.2" y="174">14</text>
<text x="137.4" y="168.9">3</text>
<text x="143.3" y="170.1">D4</text>
<text x="151" y="170.1">Q4</text>
<text x="158.5" y="168.9">6</text>
<text x="136.2" y="176.5">13</text>
<text x="137.4" y="179.1">5</text>
<text x="143.3" y="177.7">WB</text>
<text x="143.3" y="175.1">WA</text>
<text x="136.2" y="184.1">12</text>
<text x="137.4" y="181.6">4</text>
<text x="143.3" y="182.8">RB</text>
<text x="143.3" y="180.2">RA</text>
<text x="143.3" y="185.3">GW</text>
<text x="99.9" y="187.2" transform="rotate(-90 99.9 187.2)">16</text>
<text x="107.6" y="187.2" transform="rotate(-90 107.6 187.2)">16</text>
<text x="136.4" y="186.7">11</text>
<text x="143.3" y="187.8">GR</text>
<text x="99.9" y="198.2" transform="rotate(-90 99.9 198.2)">8</text>
<text x="107.6" y="198.2" transform="rotate(-90 107.6 198.2)">8</text>
</g>
<g font-size="1.8" fill="#808080">
<text x="102.2" y="189.6" transform="rotate(-90 102.2 189.6)">VCC</text>
<text x="109.9" y="189.6" transform="rotate(-90 109.9 189.6)">VCC</text>
<text x="102.2" y="198" transform="rotate(-90 102.2 198)">GND</text>
<text x="109.9" y="198" transform="rotate(-90 109.9 198)">GND</text>
</g>
</svg>
